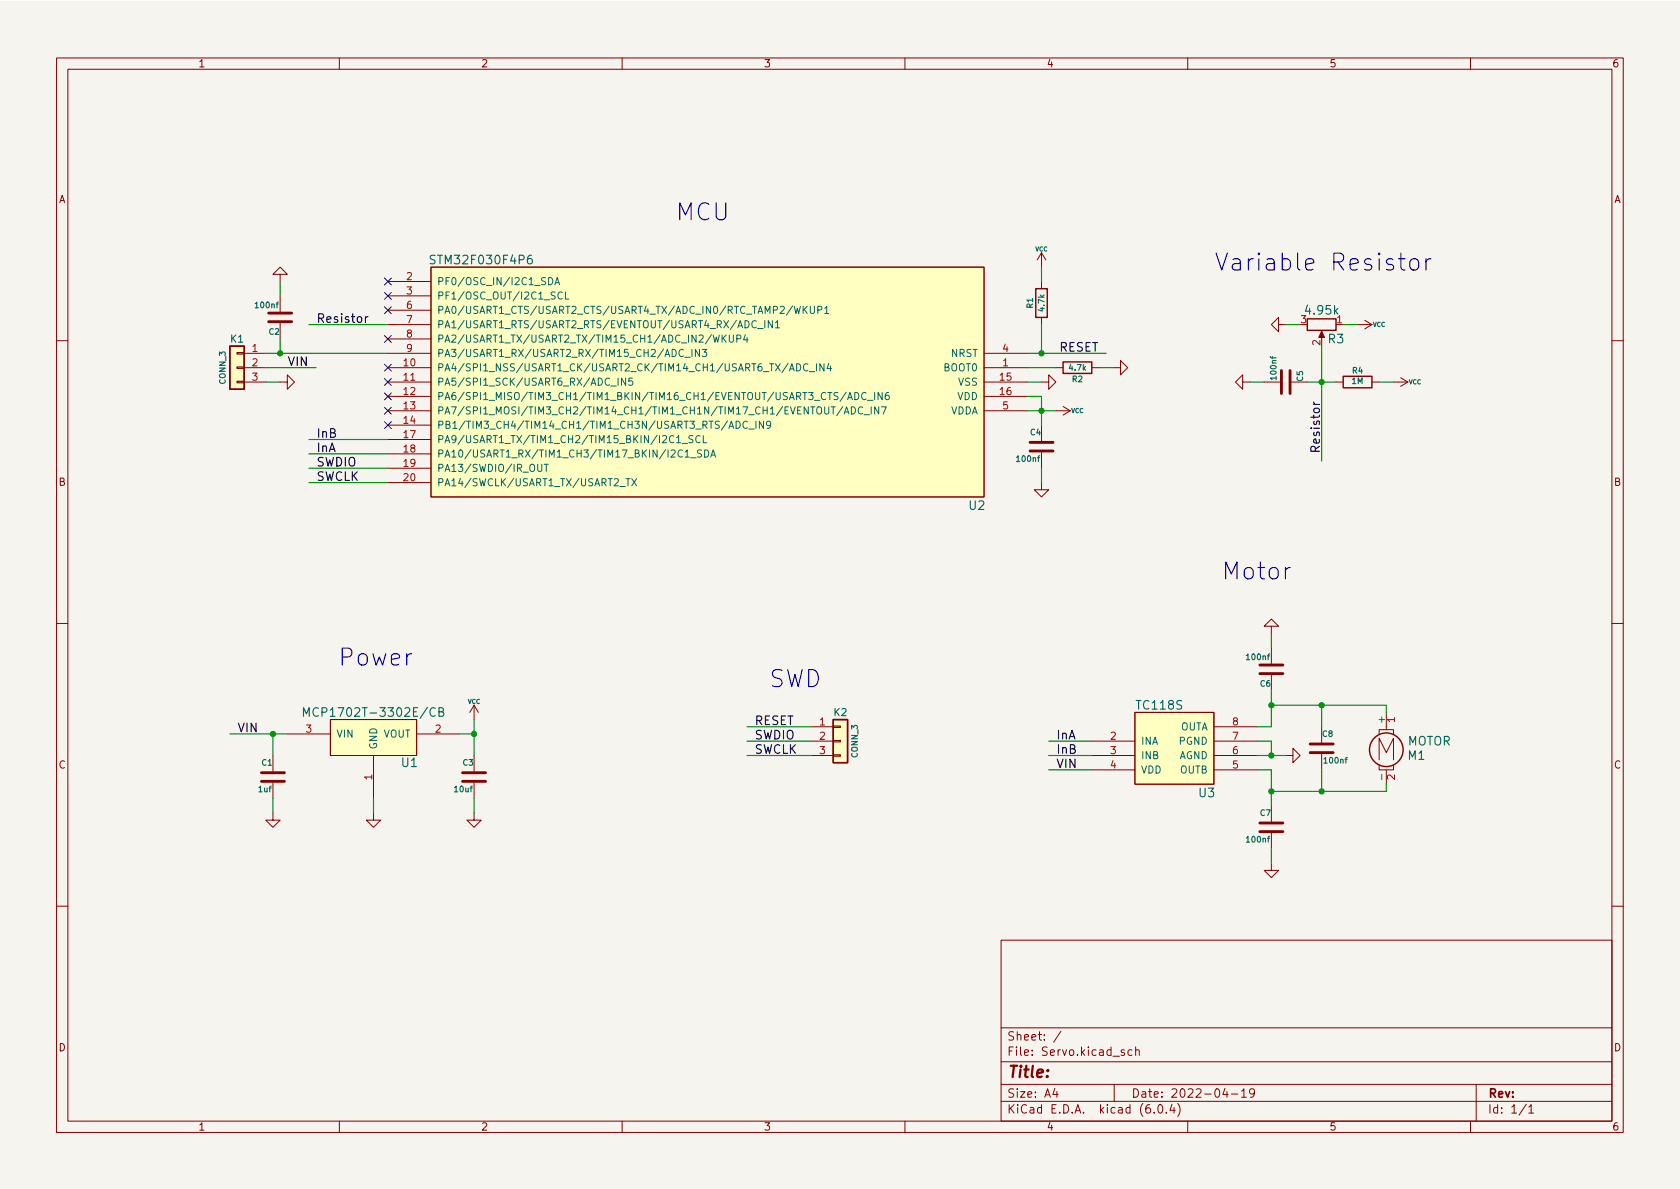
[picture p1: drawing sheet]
<svg xmlns="http://www.w3.org/2000/svg" width="297mm" height="210mm" viewBox="0 0 297 210" stroke-linecap="round" stroke-linejoin="round" font-family="sans-serif">
<path d="M0 .2h297v210.1h-297z" fill="#f5f4ef" stroke="#f5f4ef" stroke-width=".18"/>
<g fill="none" stroke="#840000" stroke-width=".18">
<path d="M10 10.2h277v190.1h-277zM12 12.2h273v186.1h-273zM60 10.2v2M110 10.2v2M160 10.2v2M210 10.2v2M260 10.2v2M49.5 48.5h1.3l-1.3-1.3-1.2 1.3h1.2v1.3M49.5 52.3v2.8M49.5 57.1v2.8M68.6 57.4h7.6M68.6 49.8h7.6"/>
<path d="M68.6 52.3h7.6M68.6 54.9h7.6M68.6 59.9h7.6M76.2 47.2h97.8v40.7h-97.8zM184.1 44.7v2.5M184.1 49.8v1.2M184.1 56.1v1.3M184.1 44.7l-.7 1.3M184.1 44.7l.8 1.3M226.1 57.4v-1.3l-1.3 1.3 1.3 1.3v-1.3h1.2M233.7 58.9v1M240 57.4h2.6"/>
<path d="M241.3 56.6l1.3 .8M242.6 57.4l-1.3 .8M10 60.2h2M43.2 67.6h3.8M43.2 62.5h3.8M43.2 65h3.8M49.5 67.6h1.3v1.2l1.3-1.2-1.3-1.3v1.3M68.6 72.6h7.6M68.6 67.6h7.6M68.6 62.5h7.6M68.6 65h7.6M68.6 70.1h7.6"/>
<path d="M68.6 75.2h7.6M68.6 77.7h7.6M174 72.6h7.6M174 67.6h7.6M174 62.5h7.6M174 65h7.6M174 70.1h7.6M184.1 67.6h1.3v-1.3l1.3 1.3-1.3 1.2v-1.2M184.1 75.2v2.8M186.7 72.6h2.5M186.7 65h1.3M188 71.9l1.2 .7"/>
<path d="M189.2 72.6l-1.2 .8M193 65h1.3M196.8 65h1.3v-1.3l1.3 1.3-1.3 1.3v-1.3M219.7 67.6v1.2l-1.3-1.2 1.3-1.3v1.3h1.3M223.5 67.6h2.8M228.3 67.6h2.8M236.2 67.6h1.3M242.6 67.6h1.2M246.4 67.6h2.5M247.6 66.8l1.3 .8M248.9 67.6l-1.3 .7M285 60.2h2"/>
<path d="M68.6 80.3h7.6M68.6 82.8h7.6M68.6 85.3h7.6M184.1 85.3v1.3h-1.2l1.2 1.3 1.3-1.3h-1.3M184.1 80v2.8M10 110.2h2M224.8 110.7h1.3l-1.3-1.2-1.3 1.2h1.3v1.3M224.8 114.5v2.8M224.8 119.4v2.8M285 110.2h2M48.3 133.6v2.8M48.3 138.4v2.8"/>
<path d="M50.8 129.8h7.6M58.4 127.2h15.3v6.4h-15.3zM66 133.6v7.6M73.7 129.8h7.6M83.8 124.7l.8 1.3M83.8 124.7v2.5M83.8 133.6v2.8M83.8 138.4v2.8M83.8 124.7l-.7 1.3M143.5 131.1h3.8M143.5 133.6h3.8M143.5 128.5h3.8"/>
<path d="M193 131.1h7.7M193 133.6h7.7M193 136.1h7.7M200.7 126h13.9v12.7h-13.9zM214.6 131.1h7.6M214.6 133.6h7.6M214.6 136.1h7.6M214.6 128.5h7.6M227.3 133.6h1.3v-1.3l1.3 1.3-1.3 1.3v-1.3M233.7 128.5v2.8M233.7 133.3v2.8M243.8 135.4v.7h2.6v-.7"/>
<path d="M243.8 129.8v-.8h2.6v.8M243.8 134.4v-3.8l1.3 2.5 1.3-2.5v3.8M245.1 126v3M245.1 136.1v2.6M48.3 143.8v1.2h-1.3l1.3 1.3 1.2-1.3h-1.2M66 143.8v1.2h-1.2l1.2 1.3 1.3-1.3h-1.3M83.8 143.8v1.2h-1.3l1.3 1.3 1.3-1.3h-1.3M224.8 152.6v1.3h-1.3l1.3 1.3 1.3-1.3h-1.3M224.8 142.5v2.8M224.8 147.3v2.8M10 160.2h2M177 166.3h108v32h-108z"/>
<path d="M285 160.2h2M60 198.3v2M110 198.3v2M160 198.3v2M177 194.8h108M177 191.8h108M177 187.8h108M177 181.8h108M186.5 192.5l-.4 1h1M186.9 193v1M187.6 182.4l-1.3 1.9M197 191.8v3"/>
<path d="M198.8 185.7l-.4-.1-.2 .2 .1 .3 .5 .1v.4h-.6M200.1 185.7l-.4-.1-.3 .3v.4l.2 .3h.5M200.8 185.8l.2-.2 .4 .1v.9M200.8 185.1v1.5M204.1 196.7v.1M204.9 195.4l.2-.1a.81 .81 0 0 1 .6 .7 .81 .81 0 0 1-.3 .8h-.2a.81 .81 0 0 1-.6-.6 .81 .81 0 0 1 .3-.8zM206.2 196.7v.1M207.2 195.3l-.3 1h.9M207.6 195.8v1M208.2 195.1a1.72 1.72 0 0 1 0 2.3M210 198.3v2M216.6 192.5l-.4 1h.9"/>
<path d="M216.9 193v1M217.7 193.5h1.2M219.5 193l.4-.5v1.5M219.5 194h.9M221.8 193.2l-.3 .3-.4-.1-.2-.2 .2-.6 .4-.1 .2 .2a.99 .99 0 0 1-.3 1.3h-.3M260 198.3v2M261 191.8v6.5M269.9 195.3l-1.3 1.9M270.3 195.8l.4-.5v1.5M270.3 196.8h.9"/>
</g>
<g fill="none" stroke="#840000" stroke-width=".51">
<path d="M47.5 55.4h4.1M47.5 56.9h4.1M182.1 79.8h4.1M182.1 78.2h4.1M226.6 65.5v4.1M228.1 65.5v4.1M222.8 117.6h4M222.8 119.1h4M46.2 138.2h4.1M46.2 136.6h4.1M81.8 138.2h4.1M81.8 136.6h4.1"/>
<path d="M231.6 133.1h4.1M231.6 131.6h4.1M222.8 147.1h4M222.8 145.5h4"/>
</g>
<g fill="#ffffc2" stroke="#ffffc2" stroke-width=".18">
<path d="M200.7 126h13.9v12.7h-13.9z"/>
<path d="M40.6 61.2h2.6v7.6h-2.6z"/>
<path d="M58.4 127.2h15.3v6.4h-15.3z"/>
<path d="M76.2 47.2h97.8v40.7h-97.8z"/>
<path d="M147.3 127.2h2.6v7.7h-2.6z"/>
</g>
<g fill="none" stroke="#840000" stroke-width=".25">
<path d="M183.1 51h2.1v5.1h-2.1zM231.1 56.4h5.1v2h-5.1zM40.6 61.2h2.6v7.6h-2.6zM188 64h5v2h-5zM237.5 66.5h5.1v2.1h-5.1zM147.3 127.2h2.6v7.7h-2.6z"/>
<circle cx="245.1" cy="132.6" r="2.97"/>
</g>
<path d="M41.9 67.4h1.3v.3h-1.3zM41.9 64.9h1.3v.2h-1.3zM41.9 62.4h1.3v.2h-1.3zM147.3 133.5h1.3v.2h-1.3zM147.3 130.9h1.3v.3h-1.3zM147.3 128.4h1.3v.2h-1.3z" fill="none" stroke="#840000" stroke-width=".2"/>
<path d="M76.9 45.2l-.6-.1-.2 .2v.4l.7 .3 .1 .4-.3 .3-.5-.1M53.7 126.7v-1.6l.5 1.1 .5-1.1v1.6M77.6 125.9l.7-.1 .1-.2-.1-.4-.7-.1v1.6h.6l.3-.3a.4 .4 0 0 0-.4-.5" fill="none" stroke="#006464" stroke-width=".2"/>
<g fill="none" stroke="#006464" stroke-width=".18">
<path d="M97 49.1a.64 .64 0 0 1 .7 .6 .64 .64 0 0 1-.7 .7zM98.1 50.4l.4-1.3 .4 1.3M98.2 50h.6M99.4 51.7a.6 .6 0 0 0-.8 .5 .6 .6 0 0 0 .6 .7l.2-.1M100 51.6v1.3h.6M127.7 59.2v1.3M127.9 59.8l.5 .7M128.4 59.2l-.7 .8M128.9 59.2v1.1l.3 .2h.3l.2-.2v-1.1M130.3 59.9l.6-.1 .1-.1-.1-.3-.6-.2v1.3M131.8 59.2l-.3 .9h.8M132.1 59.7v.8"/>
<path d="M134 58.1h.9M135.2 56.7v1.3M136.6 56.7v1.3l-.8-1.3v1.3M137.1 57.1l.4-.4v1.3M137.1 58h.7M140.4 54.2l.3 1.2 .3-.9 .2 .9 .3-1.2M142 54.2v1.2M142.2 54.7l.5 .7M142.7 54.2l-.7 .7M143.3 54.2v1l.2 .2h.4l.1-.2v-1M144.6 54.8h.6l.1-.2v-.3l-.7-.1v1.2M145.8 54.5l.4-.3v1.2"/>
<path d="M145.8 55.4h.7M108 68.3h1M109.3 66.9v1.2M110.6 66.9v1.2l-.7-1.2v1.2M111.8 66.9h-.6v.6l.1-.2 .5 .1 .1 .2-.1 .4-.2 .1-.4-.1M119.6 78.3h.8M120.6 78.4h1M121.1 63.2h.9M122.3 61.8v1.3M122.5 77.1l-.5-.1-.1 .1v.4l.5 .2 .1 .4-.2 .2-.5-.1M123.7 61.8v1.3l-.7-1.3v1.3M123.8 77.1a.6 .6 0 0 0-.8 .5 .6 .6 0 0 0 .6 .7l.2-.1"/>
<path d="M124 79.6h-.4l-.2 .1v.3l.5 .3 .1 .3-.2 .2h-.5M124.2 61.8h.7l-.4 .5 .4 .1v.5l-.2 .2-.5-.2M124.3 77v1.3h.6M124.6 79.6a.64 .64 0 0 1 .7 .6 .64 .64 0 0 1-.7 .6zM130.1 74.5a.64 .64 0 0 1 .8 .6 .64 .64 0 0 1-.8 .7zM132.1 74.6a.6 .6 0 0 0-.8 .4 .6 .6 0 0 0 .6 .8l.2-.2M132.4 75.9h1M133.7 74.5v1.3M135 74.5v1.3l-.7-1.3v1.3M136.3 75l-.3 .3h-.2l-.3-.3 .2-.5h.3l.2 .1a.84 .84 0 0 1-.3 1.2h-.2M140.9 64.3a.64 .64 0 0 1 .7 .7 .64 .64 0 0 1-.7 .6zM142.8 64.4a.6 .6 0 0 0-.8 .5 .6 .6 0 0 0 .6 .7l.2-.1"/>
<path d="M143.1 65.7h1M144.4 64.3v1.3M145.7 64.3v1.3l-.7-1.3v1.3M146.5 64.3l-.3 .9h.8M146.8 64.7v.9M149 71.9l-1.1 1.6M149.3 73.2l.4-1.3 .4 1.3M149.4 72.8h.6M149.9 70.7l.4-1.3 .4 1.3M150 70.3h.6M150.5 71.9a.64 .64 0 0 1 .8 .7 .64 .64 0 0 1-.8 .6zM151.1 69.4a.64 .64 0 0 1 .8 .6 .64 .64 0 0 1-.8 .7z"/>
<path d="M152.5 72.1a.6 .6 0 0 0-.8 .4 .6 .6 0 0 0 .6 .7l.2-.1M152.8 73.3h.9M153.1 69.5a.6 .6 0 0 0-.8 .4 .6 .6 0 0 0 .6 .8l.2-.1M153.4 70.8h.9M154 71.9v1.3M154.6 69.4v1.3M155.4 71.9v1.3l-.8-1.3v1.3M155.9 71.9h.8l-.5 1.3M156 69.4v1.3l-.8-1.3v1.3M157.1 69.4l-.3 .1a.86 .86 0 0 0 0 1.2l.4-.1v-.5l-.2-.2h-.2l-.3 .2M95.1 82.1v1l.2 .3 .4-.1 .1-.2v-1M96.2 82.1h.7"/>
<path d="M96.6 82.1v1.3M109.6 86h1M110.7 84.6h.7M111 84.6v1.3M111.7 84.6l.8 1.3M112.5 84.6l-.8 1.3M121.1 80.8h.8M122.1 81h1M125.7 80.8l.4-1.2 .4 1.2M125.8 80.5h.6"/>
</g>
<path d="M233.7 58.5l.5 1.2h-1z" fill="#840000" stroke="#840000" stroke-width=".18"/>
<path d="M64.6 56v1M65.1 56l-.3 .1-.2 .2M232.3 71.1l.1 .3 .2 .1M232.3 71.5h1" fill="none" stroke="#0f0f0f" stroke-width=".2"/>
<path d="M247.3 45.8h1.1M247.7 44.8v2.5l.1 .3 .6 .2M249.6 45.9a.81 .81 0 0 1 1.2 .4v.9a.81 .81 0 0 1-.7 .6 .81 .81 0 0 1-.8-.6v-.9zM252.1 45.8v2M253 45.8a.76 .76 0 0 0-.9 .5M228.1 100.4a.77 .77 0 0 0-.8 .5" fill="none" stroke="#0000c2" stroke-width=".2"/>
<g fill="none" stroke="#009600" stroke-width=".2">
<path d="M49.5 49.8v2.5M49.5 59.9v2.6M54.6 57.4h14M184.1 47.2v2.6M184.1 57.4v5.1M227.3 57.4h2.6M237.5 57.4h2.5M47 62.5h21.6M47 67.6h2.5M47 65h8.9M54.6 77.7h14M181.6 62.5h14"/>
<path d="M181.6 70.1h2.5v5.1M181.6 72.6h5.1M181.6 67.6h2.5M181.6 65h5.1M194.3 65h2.5M221 67.6h2.5M231.1 67.6h5.1M233.7 61.2v20.3M243.8 67.6h2.6M54.6 85.3h14M54.6 82.8h14M54.6 80.3h14"/>
<path d="M184.1 82.8v2.5M224.8 112v2.5M40.6 129.8h10.2M48.3 129.8v3.8M81.3 129.8h2.5M83.8 127.2v6.4M132.1 133.6h11.4M132.1 131.1h11.4M132.1 128.5h11.4M185.4 133.6h7.6M185.4 131.1h7.6M185.4 136.1h7.6"/>
<path d="M222.2 131.1h2.6v2.5M222.2 136.1h2.6v6.4M222.2 133.6h5.1M224.8 124.7h20.3v1.3M224.8 122.2v6.3h-2.6M233.7 124.7v3.8M233.7 136.1v3.8M245.1 138.7v1.2h-20.3M48.3 141.2v2.6M66 141.2v2.6M83.8 141.2v2.6M224.8 150.1v2.5"/>
</g>
<g fill="none" stroke="#000084" stroke-width=".18">
<path d="M68 54.2l1.2 1.3M68 51.7l1.2 1.2M68 49.2l1.2 1.2M68 59.3l1.2 1.2M69.2 54.2l-1.2 1.3M69.2 51.7l-1.2 1.2M69.2 49.2l-1.2 1.2M69.2 59.3l-1.2 1.2M68 64.4l1.2 1.2M68 69.5l1.2 1.2M68 72l1.2 1.2M68 74.6l1.2 1.2"/>
<path d="M68 66.9l1.2 1.3M69.2 64.4l-1.2 1.2M69.2 69.5l-1.2 1.2M69.2 72l-1.2 1.2M69.2 74.6l-1.2 1.2M69.2 66.9l-1.2 1.3"/>
</g>
<g fill="#009600" stroke="#009600" stroke-width=".18">
<circle cx="49.5" cy="62.5" r=".46"/>
<circle cx="48.3" cy="129.8" r=".46"/>
<circle cx="224.8" cy="124.7" r=".46"/>
<circle cx="233.7" cy="124.7" r=".46"/>
<circle cx="224.8" cy="139.9" r=".46"/>
<circle cx="233.7" cy="139.9" r=".46"/>
<circle cx="224.8" cy="133.6" r=".46"/>
<circle cx="83.8" cy="129.8" r=".46"/>
<circle cx="184.1" cy="62.5" r=".46"/>
<circle cx="184.1" cy="72.6" r=".46"/>
<circle cx="233.7" cy="67.6" r=".46"/>
</g>
<g font-size="4.2" fill="#0000c2">
<text x="119.4" y="39">MCU</text>
<text x="214.6" y="47.9">Variable Resistor</text>
<text x="215.9" y="102.5">Motor</text>
<text x="59.7" y="117.7">Power</text>
<text x="135.9" y="121.6">SWD</text>
</g>
<text font-size="2.8" fill="#840000" x="178" y="190.6">Title:</text>
<g font-size="2.1" fill="#006464">
<text x="76.7" y="46.7">STM32F030F4P6</text>
<text x="231" y="55.6">4.95k</text>
<text x="234.9" y="60.7">R3</text>
<text x="171.4" y="90.2">U2</text>
<text x="201.1" y="125.5">TC118S</text>
<text x="55.4" y="126.7">MCP1702T-3302E/CB</text>
<text x="248.8" y="131.8">MOTOR</text>
<text x="71" y="135.6">U1</text>
<text x="249" y="134.4">M1</text>
<text x="212" y="141">U3</text>
</g>
<g font-size="2.1" fill="#0f0f0f">
<text x="55.9" y="57.1">Resistor</text>
<text x="51.1" y="64.7">VIN</text>
<text x="187.2" y="62.2">RESET</text>
<text x="55.9" y="77.4">InB</text>
<text x="55.9" y="79.9">InA</text>
<text x="55.9" y="82.5">SWDIO</text>
<text x="233.4" y="80.3" transform="rotate(-90 233.4 80.3)">Resistor</text>
<text x="55.9" y="85">SWCLK</text>
<text x="41.9" y="129.5">VIN</text>
<text x="133.3" y="128.2">RESET</text>
<text x="133.3" y="130.7">SWDIO</text>
<text x="186.7" y="130.7">InA</text>
<text x="133.3" y="133.3">SWCLK</text>
<text x="186.7" y="133.3">InB</text>
<text x="186.7" y="135.8">VIN</text>
</g>
<g font-size="2.1" fill="#840000">
<text x="178" y="184">Sheet: /</text>
<text x="178" y="186.7">File: Servo.kicad_sch</text>
<text x="178" y="196.9">KiCad E.D.A. kicad (6.0.4)</text>
<text x="178" y="194.1">Size: A4</text>
<text x="200" y="194.1">Date: 2022-04-19</text>
<text x="263" y="194.1">Rev:</text>
<text x="263" y="196.9">Id: 1/1</text>
</g>
<g font-size="1.8" fill="#840000">
<text x="35" y="11.9">1</text>
<text x="85" y="11.9">2</text>
<text x="135" y="11.9">3</text>
<text x="185" y="11.9">4</text>
<text x="235" y="11.9">5</text>
<text x="285" y="11.9">6</text>
<text x="10.3" y="35.9">A</text>
<text x="285.3" y="35.9">A</text>
<text x="10.3" y="85.9">B</text>
<text x="285.3" y="85.9">B</text>
<text x="10.3" y="135.9">C</text>
<text x="285.3" y="135.9">C</text>
<text x="10.3" y="185.9">D</text>
<text x="285.3" y="185.9">D</text>
<text x="35" y="199.9">1</text>
<text x="85" y="199.9">2</text>
<text x="135" y="199.9">3</text>
<text x="185" y="199.9">4</text>
<text x="235" y="199.9">5</text>
<text x="285" y="199.9">6</text>
</g>
<g font-size="1.8" fill="#a90000">
<text x="71.9" y="49.5">2</text>
<text x="71.9" y="52.1">3</text>
<text x="71.9" y="54.6">6</text>
<text x="71.9" y="57.1">7</text>
<text x="71.9" y="59.7">8</text>
<text x="230" y="57.1">3</text>
<text x="236.4" y="57.1">1</text>
<text x="44.6" y="62.2">1</text>
<text x="44.6" y="64.8">2</text>
<text x="71.4" y="64.8">10</text>
<text x="71.9" y="62.2">9</text>
<text x="177.3" y="64.8">1</text>
<text x="177.3" y="62.2">4</text>
<text x="233.4" y="61.1" transform="rotate(-90 233.4 61.1)">2</text>
<text x="44.6" y="67.3">3</text>
<text x="71.4" y="67.3">11</text>
<text x="71.4" y="69.8">12</text>
<text x="176.8" y="67.3">15</text>
<text x="176.8" y="69.8">16</text>
<text x="71.4" y="72.4">13</text>
<text x="71.4" y="74.9">14</text>
<text x="71.4" y="77.5">17</text>
<text x="177.3" y="72.4">5</text>
<text x="71.4" y="80">18</text>
<text x="71.4" y="82.5">19</text>
<text x="71.4" y="85.1">20</text>
<text x="54.1" y="129.5">3</text>
<text x="77" y="129.5">2</text>
<text x="144.9" y="128.3">1</text>
<text x="144.9" y="130.8">2</text>
<text x="196.4" y="130.8">2</text>
<text x="217.9" y="130.8">7</text>
<text x="217.9" y="128.3">8</text>
<text x="246.6" y="127.7" transform="rotate(-90 246.6 127.7)">1</text>
<text x="65.8" y="137.9" transform="rotate(-90 65.8 137.9)">1</text>
<text x="144.9" y="133.3">3</text>
<text x="196.4" y="133.3">3</text>
<text x="196.4" y="135.9">4</text>
<text x="217.9" y="135.9">5</text>
<text x="217.9" y="133.3">6</text>
<text x="246.6" y="137.9" transform="rotate(-90 246.6 137.9)">2</text>
</g>
<g font-size="1.8" fill="#006464">
<text x="77.2" y="50.4">PF0/OSC_IN/I2C1_SDA</text>
<text x="77.2" y="53">PF1/OSC_OUT/I2C1_SCL</text>
<text x="77.2" y="55.5">PA0/USART1_CTS/USART2_CTS/USART4_TX/ADC_IN0/RTC_TAMP2/WKUP1</text>
<text x="77.2" y="58">PA1/USART1_RTS/USART2_RTS/EVENTOUT/USART4_RX/ADC_IN1</text>
<text x="40.8" y="60.6">K1</text>
<text x="77.2" y="65.7">PA4/SPI1_NSS/USART1_CK/USART2_CK/TIM14_CH1/USART6_TX/ADC_IN4</text>
<text x="77.2" y="60.6">PA2/USART1_TX/USART2_TX/TIM15_CH1/ADC_IN2/WKUP4</text>
<text x="77.2" y="63.1">PA3/USART1_RX/USART2_RX/TIM15_CH2/ADC_IN3</text>
<text x="166.9" y="65.7">BOOT0</text>
<text x="168.2" y="63.1">NRST</text>
<text x="77.2" y="68.2">PA5/SPI1_SCK/USART6_RX/ADC_IN5</text>
<text x="77.2" y="70.7">PA6/SPI1_MISO/TIM3_CH1/TIM1_BKIN/TIM16_CH1/EVENTOUT/USART3_CTS/ADC_IN6</text>
<text x="169.2" y="70.7">VDD</text>
<text x="169.4" y="68.2">VSS</text>
<text x="77.2" y="73.3">PA7/SPI1_MOSI/TIM3_CH2/TIM14_CH1/TIM1_CH1N/TIM17_CH1/EVENTOUT/ADC_IN7</text>
<text x="77.2" y="75.8">PB1/TIM3_CH4/TIM14_CH1/TIM1_CH3N/USART3_RTS/ADC_IN9</text>
<text x="168" y="73.3">VDDA</text>
<text x="77.2" y="78.4">PA9/USART1_TX/TIM1_CH2/TIM15_BKIN/I2C1_SCL</text>
<text x="77.2" y="80.9">PA10/USART1_RX/TIM1_CH3/TIM17_BKIN/I2C1_SDA</text>
<text x="77.2" y="83.4">PA13/SWDIO/IR_OUT</text>
<text x="77.2" y="86">PA14/SWCLK/USART1_TX/USART2_TX</text>
<text x="59.4" y="130.4">VIN</text>
<text x="67.7" y="130.4">VOUT</text>
<text x="147.5" y="126.6">K2</text>
<text x="201.7" y="131.7">INA</text>
<text x="208.5" y="131.7">PGND</text>
<text x="208.6" y="129.2">OUTA</text>
<text x="244.9" y="127.8" transform="rotate(-90 244.9 127.8)">+</text>
<text x="66.7" y="132.6" transform="rotate(-90 66.7 132.6)">GND</text>
<text x="201.7" y="134.2">INB</text>
<text x="201.7" y="136.8">VDD</text>
<text x="208.4" y="134.2">AGND</text>
<text x="208.6" y="136.8">OUTB</text>
<text x="244.9" y="137.7" transform="rotate(-90 244.9 137.7)">-</text>
</g>
<g font-size="1.4" fill="#006464">
<text x="45.3" y="54.5">100nf</text>
<text x="47.6" y="59.2">C2</text>
<text x="182.6" y="54.5" transform="rotate(-90 182.6 54.5)">R1</text>
<text x="184.7" y="55" transform="rotate(-90 184.7 55)">4.7k</text>
<text x="189.1" y="65.5">4.7k</text>
<text x="39.9" y="67.9" transform="rotate(-90 39.9 67.9)">CONN_3</text>
<text x="189.6" y="67.6">R2</text>
<text x="225.7" y="67" transform="rotate(-90 225.7 67)">100nf</text>
<text x="230.4" y="67.4" transform="rotate(-90 230.4 67.4)">C5</text>
<text x="239" y="67.9">1M</text>
<text x="239.1" y="66">R4</text>
<text x="182.2" y="77">C4</text>
<text x="179.9" y="81.7">100nf</text>
<text x="220.5" y="116.7">100nf</text>
<text x="222.8" y="121.4">C6</text>
<text x="233.8" y="130.3">C8</text>
<text x="46.3" y="135.4">C1</text>
<text x="81.9" y="135.4">C3</text>
<text x="151.6" y="133.9" transform="rotate(-90 151.6 133.9)">CONN_3</text>
<text x="234.2" y="135">100nf</text>
<text x="45.7" y="140.1">1uf</text>
<text x="80.4" y="140.1">10uf</text>
<text x="220.5" y="149">100nf</text>
<text x="222.8" y="144.3">C7</text>
</g>
<g font-size="1.1" fill="#006464">
<text x="183" y="44.4">VCC</text>
<text x="242.7" y="57.8">VCC</text>
<text x="249.1" y="67.9">VCC</text>
<text x="189.4" y="73">VCC</text>
<text x="82.7" y="124.5">VCC</text>
</g>
</svg>
